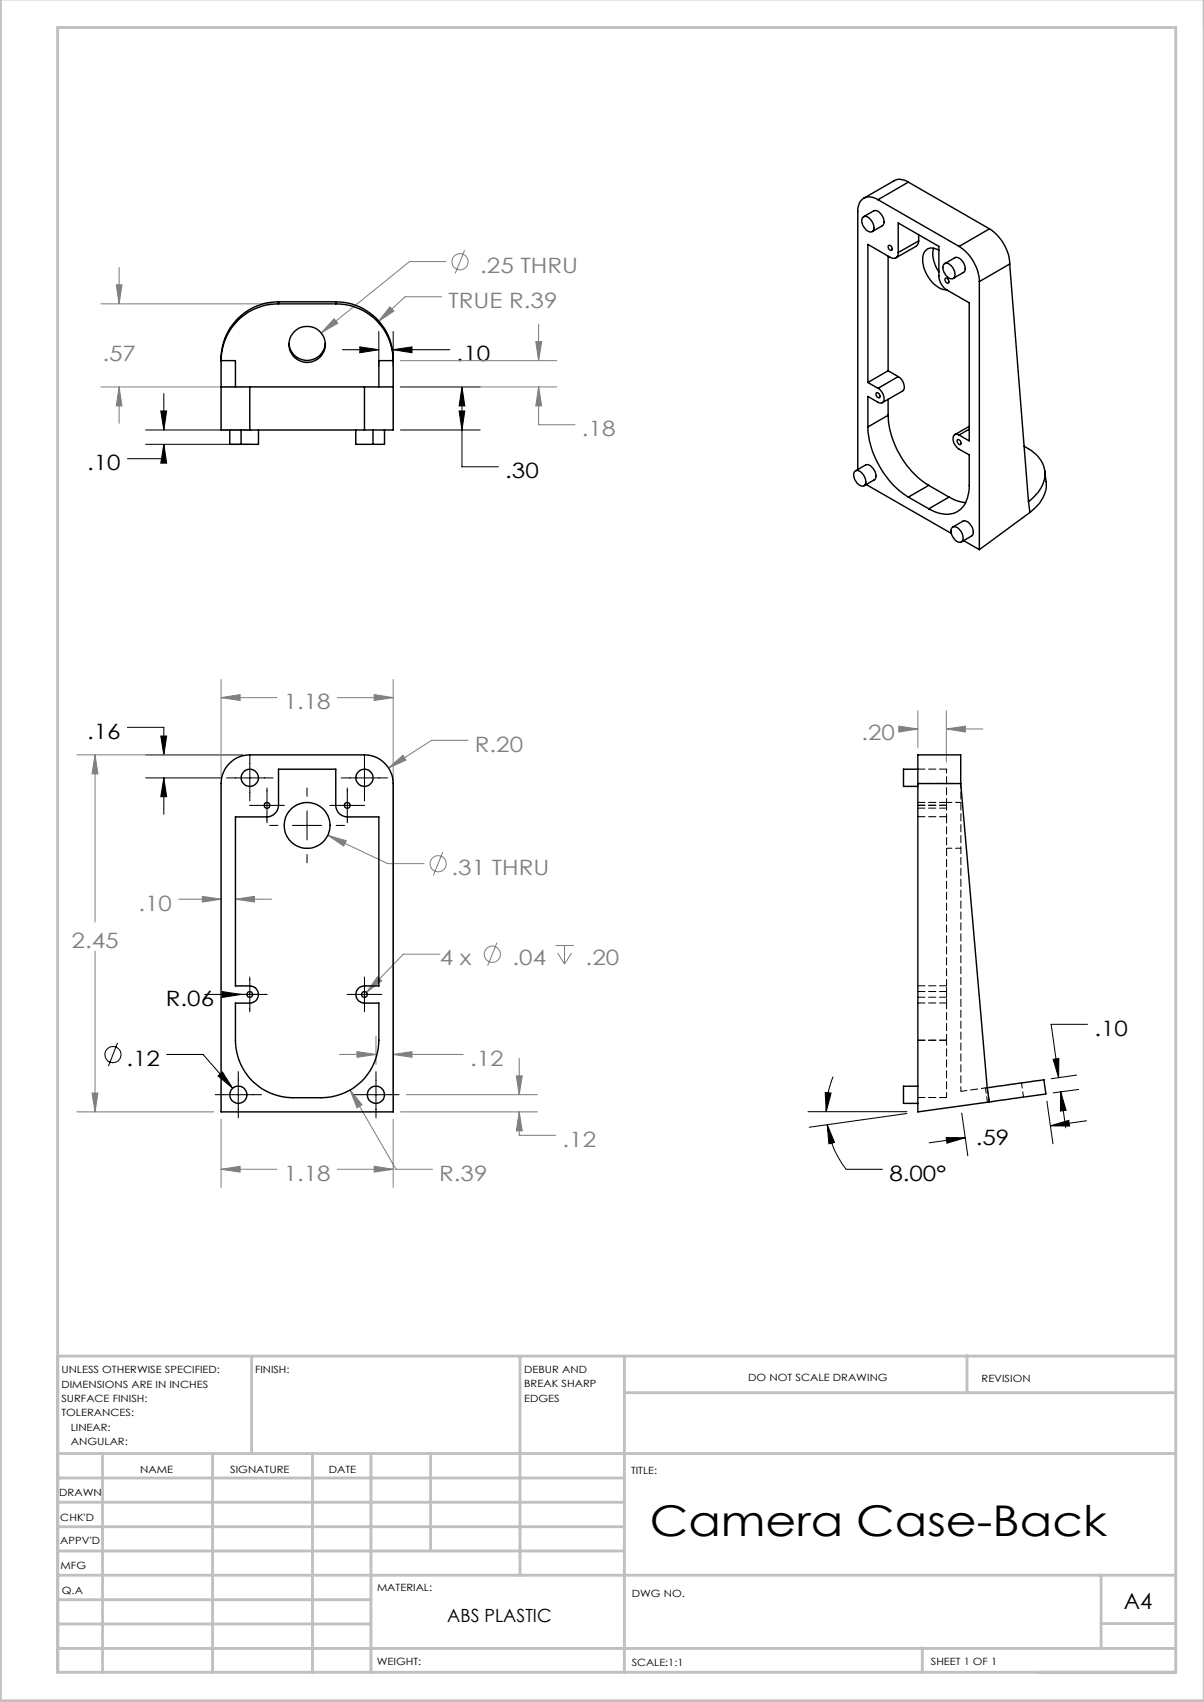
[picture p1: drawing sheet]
<svg xmlns="http://www.w3.org/2000/svg" width="210mm" height="297mm" viewBox="0 0 210 297" stroke-linecap="round" stroke-linejoin="round" font-family="sans-serif">
<g fill="none" stroke="#000" stroke-width=".18">
<path d="M66.1 57.9v6.1M68.6 57.9v6.1M25.4 75h18.4M25.4 77.5h18.4M28 71.7h1.1l-.5 3.3zM28.6 77.5l.5 3.3h-1.1zM28.6 68.7v6.3M28.6 77.5v2.5h-6.4M59.7 61h6.4M62.8 60.5l3.3 .5-3.3 .6zM68.6 61l3.3-.5v1.1zM68.6 61h9.9"/>
<path d="M69.8 75h13.9M69.8 67.5h13.9M80.1 71.7h1l-.5 3.3zM80.6 67.5l.5 3.3h-1zM80.6 67.5v14h6.3M22.2 126.9h6.4v4.8M25.4 135.7h13.2M25.4 131.7h16.9M28 128.4h1.1l-.5 3.3zM28.6 135.7l.5 3.3h-1.1zM28.6 135.7v6.4M39.5 135.7h8.1"/>
<path d="M43.6 131.7v8.1M46.6 137.5v6.1M53.6 137.5v1.5M59.5 135.7h8.1M60.6 137.5v6.1M63.6 131.7v8.1M43.5 140.5h6.1M47 144h1.5M51 144h5.1M53.6 141.5v5.1M53.6 149.1v1.5M57.5 140.5h6.1"/>
<path d="M58.6 144h1.5M35.7 173.5h10.9M38.8 173l3.3 .5-3.3 .6zM43.6 170.5v6.1M60.5 173.5h6.1M63.6 170.5v6.1M189.7 178.7h-6.4l1.3 9.4M20.5 182l-1.6 4.1M29.1 184h6.3l5.2 5.9M37.5 191h8.1M38 187.7l.8-.6 1.8 2.8zM41.6 187v8.1"/>
<path d="M61.5 191h8.1M65.6 187v8.1M140.9 194h17.3M143.9 190.6l1.1 .1-.9 3.3zM144.3 196.2l1.3 3.2-1 .2zM144.3 196.2a16.2 16.2 0 0 0 3.3 7.8h6.3M145.3 187.9a17 17 0 0 0-1.2 6.1M158.2 194.3l-17.1 2.4M165 198.5h3.3l-3.1 1zM167.7 194.2l1.1 7.5M168.3 198.5l-6.2 .9M182.6 192.2l1.1 7.4"/>
<path d="M183.2 196.5l3.2-1 .1 1zM183.7 184.9l1-.2-.1 3.4zM185 190.5l.9 3.2-.9 .2zM185 190.5l.9 6.3M187.8 187.6l-4.5 .6M188.1 190.1l-4.4 .6M189.5 195.6l-6.3 .9"/>
<circle cx="19.7" cy="184" r="1.41"/>
</g>
<g fill="none" stroke="#808080" stroke-width=".18">
<path d="M17.6 53h29.7M20.3 49.7h1l-.5 3.3zM20.8 46.7v6.3M58.3 55.6l.6 .8-2.9 1.7zM68 53.5l.7 .8-2.8 1.9zM77 51.8h-6.3l-4.8 4.4M77.8 45.6h-6.4l-15.4 12.5M81 43.7l-1.6 4M93.5 59.6h1l-.6 3.3zM93.9 56.6v6.3M17.6 67.5h24.7M20.8 67.5l.5 3.3h-1z"/>
<path d="M20.8 67.5v6.4M69.9 67.5h27.2M69.9 62.9h27.2M93.9 67.5l.6 3.3h-1zM93.9 67.5v6.6h6.4M38.6 118.6v16.9M68.6 118.6v72.4M13.4 131.7h28.9M16.6 131.7l.5 3.3h-1zM16.6 131.7v29.2M38.6 121.7l3.3-.5v1zM38.6 121.7h9.7"/>
<path d="M58.8 121.7h9.8M65.3 121.2l3.3 .5-3.3 .5zM67.8 134l2.5-2.2 .5 .8zM81.6 129.2h-6.3l-7.5 4.8M156.8 126.7l3.3 .5-3.3 .5zM157.3 127.2h2.8M160.1 124v6.5M165.1 127.2l3.3-.5v1zM165.1 124v9M165.1 127.2h6.3M31.2 156.9h7.4M35.3 156.4l3.3 .5-3.3 .5z"/>
<path d="M41.1 156.9l3.3-.5v1zM41.1 156.9h6.3M57.2 145.8l3.2 .9-.5 .9zM57.2 145.8l10.4 4.9h6.4M77.2 148.7l-1.6 4M16.6 165.9v28.1M65.8 170.5l.8 .7-2.7 2zM76.7 166.5h-6.4l-6.4 6.7M86.7 164.5l-1.6 4M96.9 165h3.2M97.3 166.3l1.2 1.9M98.5 165v3.2"/>
<path d="M99.7 166.3l-1.2 1.9M13.4 194h23.9M16.1 190.7h1l-.5 3.3zM38.6 195.3v11.9M59.2 184h6.4M61.1 190.2l2 2.6-.8 .5zM61.1 190.2l8 13.8h6.3M62.3 183.5l3.3 .5-3.3 .5zM65.6 180.8v4.9M68.6 184l3.3-.5v1zM68.6 184h12.2M68.6 195.3v11.9"/>
<path d="M69.9 194h23.8M70.9 191h22.8M90.1 187.7h1l-.5 3.3zM90.6 194l.5 3.3h-1zM90.6 194v4.1h6.3M90.6 184.7v6.3M38.6 204l3.3-.5v1zM38.6 204h9.7M58.8 204h9.8M65.3 203.5l3.3 .5-3.3 .5z"/>
<circle cx="80.2" cy="45.7" r="1.4"/>
<circle cx="76.4" cy="150.7" r="1.4"/>
<circle cx="85.9" cy="166.5" r="1.4"/>
</g>
<g fill="none" stroke="#c0c0c0" stroke-width=".5">
<path d="M.1 -.1v296.9h209.9v-296.9M10.1 236.6h195M43.9 236.6v17M90.7 236.6v38.3M108.9 236.6v55.3M168.7 236.6v6.3M10.1 253.6h195M10.1 257.9h98.8M17.9 253.6v38.3M37.1 253.6v38.3M54.5 253.6v38.3M64.7 253.6v38.3"/>
<path d="M75.1 253.6v17M108.9 243h96.2M10.1 270.6h98.8M10.1 266.4h98.8M10.1 262.1h98.8M10.1 279.1h54.6M10.1 274.9h195M192.1 274.8v12.7M10.1 291.8h195v-287h-195v287.1M10.1 287.7h195M10.1 283.4h54.6M160.9 287.5v4.3"/>
<path d="M192.1 283.3h13"/>
</g>
<path d="M38.8 173v1.1l3.3-.6zM38 187.7l2.6 2.2-1.8-2.8zM28.6 135.7l.5 3.3h-1.1zM28 128.4h1.1l-.5 3.3zM143.9 190.6l1.1 .1-.9 3.3zM144.3 196.2l1.3 3.2-1 .2zM183.2 196.5l3.2-1 .1 1zM165 198.5h3.3l-3.1 1zM185 190.5l.9 3.2-.9 .2zM183.7 184.9l1-.2-.1 3.4zM80.1 71.7h1l-.5 3.3zM80.6 67.5l.5 3.3h-1zM68.6 61l3.3-.5v1.1zM62.8 60.5l3.3 .5-3.3 .6zM28 71.7h1.1l-.5 3.3zM28.6 77.5l.5 3.3h-1.1z" fill="#000"/>
<path d="M61.1 190.2l1.2 3.1 .8-.5zM57.2 145.8l2.7 1.8 .5-.9zM65.8 170.5l-1.9 2.7 2.7-2zM41.1 156.9l3.3-.5v1zM35.3 156.4l3.3 .5-3.3 .5zM16.6 131.7l.5 3.3h-1zM16.1 190.7h1l-.5 3.3zM62.3 183.5l3.3 .5-3.3 .5zM68.6 184l3.3-.5v1zM38.6 204l3.3-.5v1zM65.3 203.5l3.3 .5-3.3 .5zM38.6 121.7l3.3-.5v1zM65.3 121.2l3.3 .5-3.3 .5zM90.1 187.7h1l-.5 3.3zM90.6 194l.5 3.3h-1zM67.8 134l3-1.4-.5-.8zM165.1 127.2l3.3-.5v1zM156.8 126.7l3.3 .5-3.3 .5zM58.3 55.6l-2.3 2.5 2.9-1.7zM20.3 49.7h1l-.5 3.3zM20.8 67.5l.5 3.3h-1zM68 53.5l-2.1 2.7 2.8-1.9zM93.9 67.5l.6 3.3h-1zM93.5 59.6h1l-.6 3.3z" fill="#808080"/>
<g fill="none" stroke="#000" stroke-width=".25">
<path d="M150.5 38a.91 .91 0 0 1 1.3 .3 1.51 1.51 0 0 1 .4 2.1 1.26 1.26 0 0 1-1.6-.9l-.3-.8zM150.6 37.8l1.8-1a1.5 1.5 0 0 1 1.7 1.2 1.04 1.04 0 0 1-.2 1.4l-1.8 1M153.1 34.9a2.15 2.15 0 0 0-2.5-.3 2.15 2.15 0 0 0-1 2.3v45M153.1 34.9l14.2 8.1M158.4 31.8a2.31 2.31 0 0 0-2.4-.3l-5.4 3.1M158.4 31.8l-5.3 3.1M158.4 31.8l14.2 8.1M172.6 39.9a7.9 7.9 0 0 1 3.5 6.2M172.6 39.9l-5.3 3.1M48.6 52.7a9.9 9.9 0 0 0-10 9.9v12.4h5M48.6 53a9.9 9.9 0 0 0-10 9.9h2.5v4.6M48.6 52.7v.3"/>
<path d="M48.6 53h10M48.6 52.7h10M50.4 59.9a3.2 3.2 0 0 0 3.2 3 3.2 3.2 0 0 0 3.1-3M58.6 52.7a9.9 9.9 0 0 1 10 9.9v12.4h-5M58.6 53a9.9 9.9 0 0 1 10 9.9h-2.5v4.6M58.6 52.7v.3M154.9 44.7v20M154.9 42.9a.5 .5 0 0 1 .6 .2 .5 .5 0 0 1 0 .6 .63 .63 0 0 1-.6-.8zM156.7 44.1v-5.2l7.1 4.1v5.2a3.1 3.1 0 0 0 1.4 2.4l3.9 2.2v24.1l-1.8-1M156.7 44.1a.86 .86 0 0 1-.4 .9 .86 .86 0 0 1-1-.1l-3.9-2.3v24.1M160.2 42l-.1 .5-.3 .5-3.5 2M160.2 41v1"/>
<path d="M160.2 42l-3.5 2.1M162.8 43.3a5.1 5.1 0 0 0 1 4.1M163.8 43.7a1.71 1.71 0 0 0-2-.2 1.71 1.71 0 0 0-.9 1.8 5.8 5.8 0 0 0 3.8 5.2l.4 .1M164.6 46.1a.87 .87 0 0 1 1.4 .4 1.66 1.66 0 0 1 .3 2.1 1.44 1.44 0 0 1-1.7-1.2l-.1-.5zM164.8 46l1.7-1a1.73 1.73 0 0 1 1.8 1.6l-.1 .8-1.9 1.2M164.9 48.6a.49 .49 0 0 1 .5 .1 .49 .49 0 0 1 .1 .6 .45 .45 0 0 1-.6 0 .45 .45 0 0 1-.1-.6zM167.3 43a7.7 7.7 0 0 1 3.5 6.1M170.8 49.1v46.8M176.1 46.1l-5.3 3M176.1 46.1l3.3 41.4M38.6 67.5h5M40.1 75v2.5h2"/>
<path d="M42.1 75v2.5M43.6 67.5v7.5M43.6 75h20M43.6 67.5h20M45.1 75v2.5h-3M62.1 75v2.5h3M63.6 67.5h5M63.6 67.5v7.5M65.1 75v2.5M67.1 75v2.5h-2M151.4 74.5a15.8 15.8 0 0 0 7 12.2M151.4 66.7l1.7 1.1"/>
<path d="M152.8 68.6a.5 .5 0 0 1 .6 .2 .5 .5 0 0 1 0 .6 .63 .63 0 0 1-.6-.8zM153.1 67.8a1.88 1.88 0 0 1 .9 2.4l-.3 .1h-.3l-2-1.1v5.3M154.9 72.5a15.7 15.7 0 0 0 7.1 12.2M154.9 69.7v2.8M154.9 64.7l1.8 1M154.9 64.7l-3.5 2M154.9 72.5l-3.5 2M156.7 65.7a1.9 1.9 0 0 1 .8 2.5l-3.6 2.1M156.7 65.7l-3.6 2.1M167 76.8a.51 .51 0 0 1 .5 .2 .51 .51 0 0 1 0 .6 .69 .69 0 0 1-.5-.8zM167.3 75.9a.72 .72 0 0 0-.9 .1 .72 .72 0 0 0-.1 .9l.3 .7 .5 .6 2 1.2v5.3a5.2 5.2 0 0 1-2.1 4.6 4.9 4.9 0 0 1-5-.5M169.1 74.4l-2.6 1.4"/>
<path d="M169.1 74.9l-1.8 1M178.6 77.9a6 6 0 0 1 3.6 4.3 6 6 0 0 1-2.8 5.3M149 82.3a.91 .91 0 0 1 1.4 .4 1.61 1.61 0 0 1 .3 2 1.45 1.45 0 0 1-1.7-1.1l-.1-.5zM149.2 82.2l1.8-1.1a1.5 1.5 0 0 1 1.6 1.2 1.04 1.04 0 0 1-.1 1.4l-1.8 1.1M151.1 84.6l14.8 8.5M158.4 86.7l3.6 2.1M162 84.7l3.5 2M162 84.7l-3.6 2M165.5 86.7l1.5 .7 1.4 .3M165.5 86.7l-3.5 2.1M166 92.1a1.02 1.02 0 0 1 1.6 .6 1.28 1.28 0 0 1 0 1.9 1.91 1.91 0 0 1-1.6-2.5zM166.2 92l1.8-1.1a1.74 1.74 0 0 1 1.8 1.9l-.2 .6-1.9 1.2"/>
<path d="M168.1 94.3l2.7 1.6M179.4 87.5l.2 1.9M179.6 89.4l-8.8 6.5M182.2 82.2l.3 1.8a5.7 5.7 0 0 1-2.4 5l-.5 .4M39.9 133.4a4.8 4.8 0 0 1 3.7-1.7h20a5 5 0 0 1 5 5v57.3h-30v-57.3l.2-1.5 .4-1zM48.6 134.2h10v6.3a2.02 2.02 0 0 0 2 2.1h5.5v29.4h-2.5a1.5 1.5 0 0 0-1.5 1.5 1.5 1.5 0 0 0 1.5 1.5h2.5v6.5a10 10 0 0 1-10 10.1h-5a10 10 0 0 1-10-10.1v-6.5h2.5a1.5 1.5 0 0 0 1.5-1.5 1.5 1.5 0 0 0-1.5-1.5h-2.5v-29.4h5.5a2.1 2.1 0 0 0 2-2.1zM160.1 136.7v-5h7.5v5M160.1 134.2h-2.5v3h2.5M160.1 136.7v57.3l12.4-1.7M160.1 136.7h7.5M167.6 136.7l4.6 53.1M160.1 189.5h-2.5v3h2.5"/>
<path d="M172.2 189.8l9.9-1.4 .3 2.5-9.9 1.4M172.2 189.8l.3 2.5"/>
<circle cx="53.6" cy="60.1" r="3.2"/>
<circle cx="43.6" cy="135.7" r="1.51"/>
<circle cx="63.6" cy="135.7" r="1.51"/>
<circle cx="46.6" cy="140.5" r=".5"/>
<circle cx="53.6" cy="144" r="4"/>
<circle cx="60.6" cy="140.5" r=".5"/>
<circle cx="43.6" cy="173.5" r=".51"/>
<circle cx="63.6" cy="173.5" r=".51"/>
<circle cx="41.6" cy="191" r="1.5"/>
<circle cx="65.6" cy="191" r="1.5"/>
</g>
<path d="M165.1 191.5v-10M167.6 190.4v-53.7" fill="none" stroke="#000" stroke-width=".18" stroke-dasharray="1.3 .6" stroke-dashoffset=".4"/>
<path d="M165.1 172v-29.5M165.1 181.5v-6.5M172.2 189.8l-4.6 .6" fill="none" stroke="#000" stroke-width=".18" stroke-dasharray="1.3 .6" stroke-dashoffset=".2"/>
<g fill="none" stroke="#000" stroke-width=".18" stroke-dasharray="1.3 .6">
<path d="M165.1 134.2h-5M160.1 141h5M165.1 142.5h-5M165.1 140.5v-.5M165.1 141v-.5M165.1 140.5h-5M165.1 140h-5M160.1 174h5M165.1 172h-5M165.1 175h-5M165.1 173.5v-.5M165.1 174v-.5"/>
<path d="M165.1 173h-5M160.1 191.5h5M160.1 181.5h5M165.1 181.5h-5"/>
</g>
<path d="M165.1 175v-1M165.1 173v-1" fill="none" stroke="#000" stroke-width=".18" stroke-dasharray="1.3 .6" stroke-dashoffset=".5"/>
<path d="M165.1 142.5v-1.5" fill="none" stroke="#000" stroke-width=".18" stroke-dasharray="1.3 .6" stroke-dashoffset=".8"/>
<path d="M165.1 140v-5.8" fill="none" stroke="#000" stroke-width=".18" stroke-dasharray="1.3 .6" stroke-dashoffset=".6"/>
<path d="M165.1 148h2.5M167.6 140h-2.5M171.9 189.8l.3 2.5M172.2 189.8l.3 2.5M178.5 191.4l-.3-2.4" fill="none" stroke="#000" stroke-width=".18" stroke-dasharray="1.3 .6" stroke-dashoffset=".3"/>
<path d="M160.1 136.7h7.5" fill="none" stroke="#000" stroke-width=".18" stroke-dasharray="1.3 .6" stroke-dashoffset=".7"/>
<text font-size="7.4" x="113.3" y="268">Camera Case-Back</text>
<text font-size="3.9" x="196" y="280.7">A4</text>
<g font-size="3.7" fill="#808080">
<text x="83.8" y="47.6">.25 THRU</text>
<text x="78.2" y="53.8">TRUE R.39</text>
<text x="17.9" y="63">.57</text>
<text x="101.5" y="76.1">.18</text>
<text x="49.5" y="123.7">1.18</text>
<text x="82.8" y="131.1">R.20</text>
<text x="150.2" y="129.2">.20</text>
<text x="78.8" y="152.7">.31 THRU</text>
<text x="24.1" y="158.9">.10</text>
<text x="12.5" y="165.4">2.45</text>
<text x="76.7" y="168.4">4 x</text>
<text x="89.4" y="168.4">.04</text>
<text x="102.1" y="168.4">.20</text>
<text x="82" y="186">.12</text>
<text x="98.1" y="200.1">.12</text>
<text x="49.5" y="206">1.18</text>
<text x="76.6" y="206">R.39</text>
</g>
<g font-size="3.7">
<text x="79.6" y="63">.10</text>
<text x="15.2" y="82">.10</text>
<text x="88.1" y="83.4">.30</text>
<text x="15.2" y="128.9">.16</text>
<text x="28.9" y="175.5">R.06</text>
<text x="22" y="186">.12</text>
<text x="190.9" y="180.7">.10</text>
<text x="170.2" y="199.8">.59</text>
<text x="155.1" y="206">8.00°</text>
</g>
<text font-size="3.2" x="78" y="283">ABS PLASTIC</text>
<g font-size="1.7">
<text x="10.7" y="239.6">UNLESS OTHERWISE SPECIFIED:</text>
<text x="44.5" y="239.6">FINISH:</text>
<text x="91.4" y="239.6">DEBUR AND</text>
<text x="10.7" y="242.1">DIMENSIONS ARE IN INCHES</text>
<text x="10.7" y="244.6">SURFACE FINISH:</text>
<text x="91.4" y="242.1">BREAK SHARP</text>
<text x="91.4" y="244.6">EDGES</text>
<text x="130.5" y="240.9">DO NOT SCALE DRAWING</text>
<text x="171.2" y="241.1">REVISION</text>
<text x="10.7" y="247.1">TOLERANCES:</text>
<text x="12.3" y="249.6">LINEAR:</text>
<text x="12.3" y="252.1">ANGULAR:</text>
<text x="24.4" y="257.1">NAME</text>
<text x="40.1" y="257">SIGNATURE</text>
<text x="57.3" y="257">DATE</text>
<text x="110.1" y="257.3">TITLE:</text>
<text x="10.3" y="261.1">DRAWN</text>
<text x="10.5" y="269.5">APPV'D</text>
<text x="10.5" y="265.4">CHK'D</text>
<text x="10.6" y="273.8">MFG</text>
<text x="10.8" y="278.2">Q.A</text>
<text x="65.8" y="277.6">MATERIAL:</text>
<text x="110.2" y="278.7">DWG NO.</text>
<text x="65.7" y="290.6">WEIGHT:</text>
<text x="110.2" y="290.7">SCALE:1:1</text>
<text x="162.4" y="290.6">SHEET 1 OF 1</text>
</g>
</svg>
